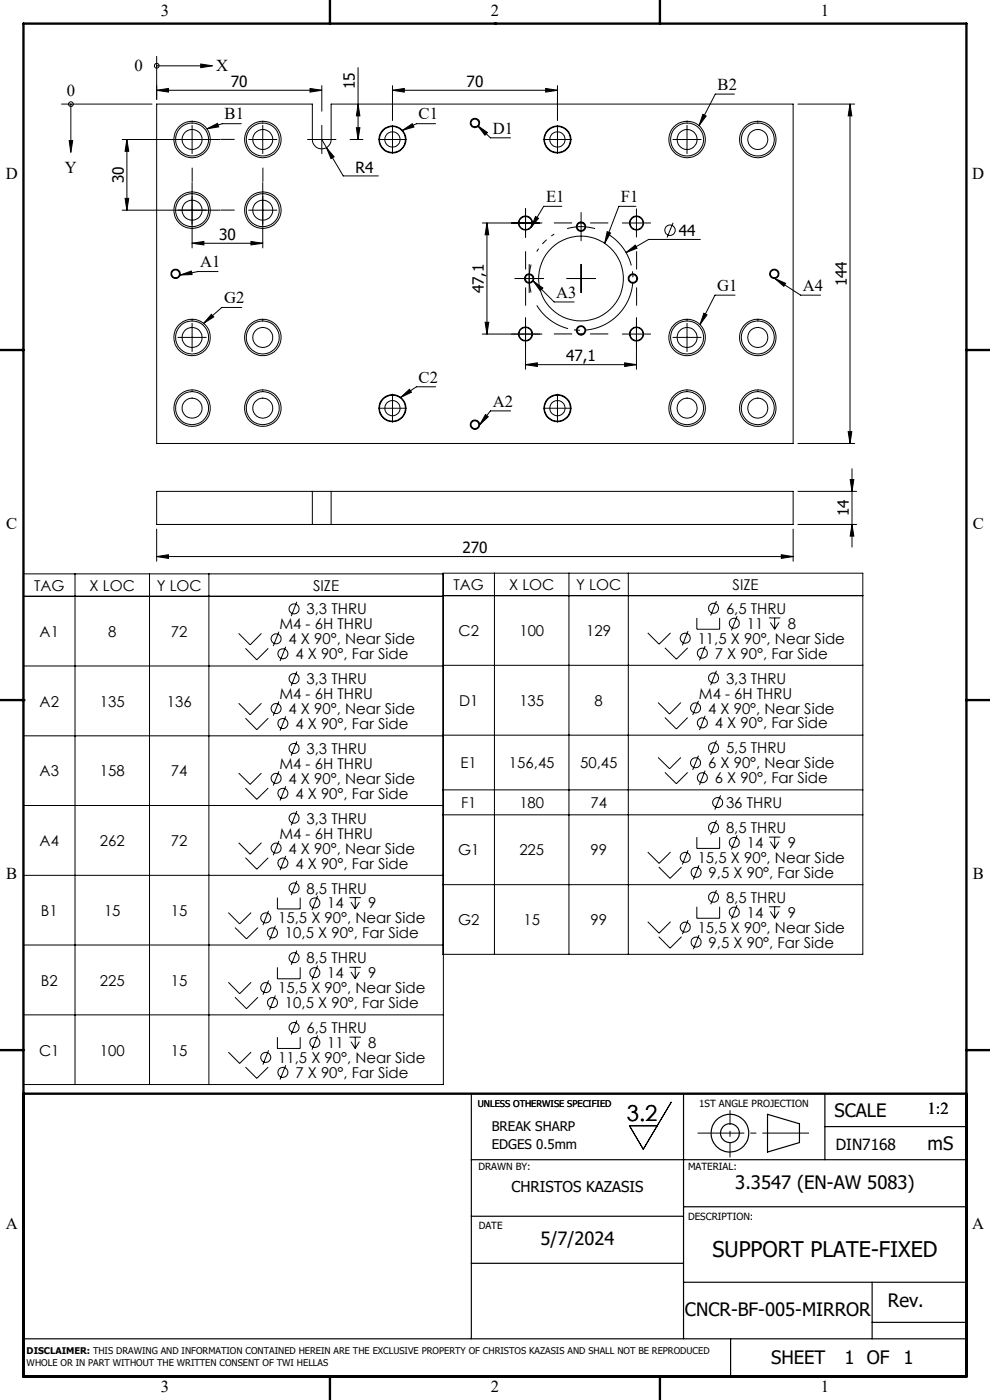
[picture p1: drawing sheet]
<svg xmlns="http://www.w3.org/2000/svg" width="210mm" height="297mm" viewBox="0 0 210 297" stroke-linecap="round" stroke-linejoin="round" font-family="sans-serif">
<g fill="none" stroke="#000" stroke-width=".21">
<path d="M33.2 19.2l2.5-.4v.7zM33.2 19.2h35.1M33.2 12v9.1M33.2 14h9.4M42.6 13.6l2.5 .4-2.5 .4zM65.8 18.8l2.5 .4-2.5 .3zM68.3 18.2v5.4M76 14.4v15.2M83.3 19.2l2.5-.4v.7zM83.3 19.2h35M83.3 18.2v7.4M115.7 18.8l2.6 .4-2.6 .3z"/>
<path d="M118.3 18.2v7.4M155.8 20h-4.1l-3.4 6.7M13.1 22.1h19.1M14.7 29.8h.7l-.4 2.5zM15 22.1v7.7M25.9 29.6h20.7M26.9 29.6v15M26.9 29.6l.4 2.5h-.8zM33.2 22.1h33.1v7.5a1.99 1.99 0 0 0 1.9 2 1.99 1.99 0 0 0 2-2v-7.5h98v72h-135zM40.7 26.6v6M40.7 38.7v13.9M43.9 27.3l2.2-1.1 .3 .7z"/>
<path d="M51.2 26.2h-4.1l-3.2 1.1M52.7 29.6h6M55.7 26.6v6M55.7 38.7v13.9M65.2 29.6h6.1M68.3 29.6l1 1.7M68.3 26.6v6M69.3 31.3l1.6 2-.7 .4zM69.3 31.3l3.5 6h7.5M74.3 29.6h2.7M75.6 27.1h.7l-.3 2.5zM76 22.1l.3 2.5h-.7z"/>
<path d="M80.3 29.6h6M83.3 26.6v6M85.4 27.7l2.1-1.5 .3 .7zM92.4 26.2h-4.1l-2.9 1.5M101.3 26.7l2.1 1.4-.5 .6zM101.3 26.7l2.7 2.5h4.3M115.3 29.6h5.9M118.3 26.6v6M142.7 29.6h6M145.7 26.6v6M149.1 24.3l.7 .3-1.5 2.1zM169.3 22.1h12"/>
<path d="M180.3 22.1v72M180.3 22.1l.4 2.5h-.8zM25.9 44.6h20.7M26.5 42.1h.8l-.4 2.5zM38.2 58.3l2.4-.8 .1 .7zM40.7 51.6l2.6-.4v.8zM40.7 51.6h15M46.2 57.6h-4.2l-3.8 .7M52.7 44.6h6M53.2 51.2l2.5 .4-2.5 .4zM102.3 47.3h12.7M103.3 47.3l.4 2.5h-.8z"/>
<path d="M103.3 47.3v23.6M109.3 59.1h6M111.5 44.3v6M112.3 56.1v6M112.6 56.1a11.5 11.5 0 0 0 0 6M113.1 59.6l4.4 4.5h4.3M113.1 59.6l2 1.5-.5 .6zM113.6 45.9l.6 .4-1.6 2zM119.2 43.8h-3.9l-2.7 4.5M120.3 59.1h6M120.3 48.5a10.6 10.6 0 0 1 5.9 0M123.3 45.1v6"/>
<path d="M123.3 56.1v6M128.8 49.1l.7 .3-1.2 2.2zM132 47.3h6M132.8 53.6l2-1.6 .3 .7zM134.9 43.8h-3.6l-3 7.8M135 44.3v6M142.8 47.3l-1.3 3.1M148.6 50.8h-11l-4.8 2.8M164.4 59.1l5.4 3.5h4.3M164.4 59.1l2.3 1-.4 .6zM37.7 71.6h6M40.7 68.6v6"/>
<path d="M44.8 66.7l.5 .5-2.1 1.4zM51.3 65.2h-4.2l-3.9 3.4M102.3 70.9h12.7M102.9 68.4h.8l-.4 2.5zM111.5 77.4l2.5-.4v.7zM111.5 67.4v10.9M111.5 77.4h23.5M132 70.9h6M132.5 77l2.5 .4-2.5 .3zM135 67.4v10.9M142.7 71.6h6M145.7 68.6v6"/>
<path d="M149.3 66.5l.7 .3-1.5 2.1zM155.9 62.6h-4.2l-3.2 6.3M80.3 86.6h6M83.3 83.6v6M85 84.3l1.9-1.7 .4 .6zM92.4 82.1h-4.1l-3.3 2.2M103 87.9l.6 .5-1.9 1.7zM108.3 87.2h-4.3l-2.3 2.9M115.3 86.6h5.9M118.3 83.6v6M169.3 94.1h12M179.9 91.6h.8l-.4 2.5z"/>
<path d="M180.7 99.4v16.7M33.2 118.1l2.5-.4v.8zM33.2 112.3v6.8M33.2 118.1h135M66.3 111.3h3.9M66.3 104.2h3.9M66.3 104.2h-33.1v7.1h33.1M66.3 104.2v7.1M70.2 104.2v7.1M70.2 104.2h98v7.1h-98M165.7 117.7l2.5 .4-2.5 .4zM168.2 112.3v6.8"/>
<path d="M169.3 111.3h12.4M169.3 104.2h12.4M180.3 101.7h.8l-.4 2.5zM180.7 111.3l.4 2.4h-.8zM5 121.7h89.1v108.4h-89.1zM5 126.5h89.1M15.9 121.7v108.4M31.7 121.7v108.4M44.3 121.7v108.4M50.6 134.4l2.5 2.4 2.4-2.4M52.1 137.5l2.4 2.5 2.4-2.5M59.2 134l-1.2 3.1"/>
<path d="M60.6 137.2l-1.2 3M63 127.7l-1.2 3M93.9 121.6h89.1v80.9h-89.1zM93.9 126.4h89.1M104.9 121.6v80.9M120.7 121.6v80.9M133.3 121.6v80.9M137.4 134.3l2.4 2.4 2.4-2.4M141 137.4l2.5 2.4 2.4-2.4M145.9 133.9l-1.2 3M147.8 131.1v2.4h4.8v-2.4M149.6 137.1l-1.2 3"/>
<path d="M152 127.5l-1.3 3.1M156.4 130.7l-1.2 3M163.1 131.1h2.4M163.4 132l.9 1.5M164.3 131.1v2.4M165.2 132l-.9 1.5M5 141.3h89.1M5 156.1h89.1M50.6 149.2l2.5 2.4 2.4-2.4M52.1 152.4l2.4 2.4 2.4-2.4M59.2 148.8l-1.2 3M60.6 152l-1.2 3"/>
<path d="M63 142.4l-1.2 3.1M63 157.3l-1.2 3M93.9 141.1h89.1M93.9 156h89.1M139.6 149l2.4 2.5 2.4-2.5M141 152.2l2.5 2.5 2.4-2.5M148.2 148.7l-1.3 3M149.6 151.8l-1.2 3.1M152 142.3l-1.3 3M152 157.1l-1.3 3.1M5 170.9h89.1M50.6 164l2.5 2.4 2.4-2.4"/>
<path d="M50.6 178.8l2.5 2.4 2.4-2.4M52.1 167.2l2.4 2.4 2.4-2.4M59.2 163.6l-1.2 3M59.2 178.4l-1.2 3M60.6 166.8l-1.2 3M63 172l-1.2 3.1M93.9 167.6h89.1M93.9 172.9h89.1M139.6 160.7l2.4 2.4 2.4-2.4M141 163.9l2.5 2.4 2.4-2.4M147.8 177.6v2.4h4.8v-2.4M148.2 160.3l-1.3 3"/>
<path d="M149.6 163.5l-1.2 3M152 174l-1.3 3.1M152.9 168.7l-1.3 3.1M156.4 177.2l-1.2 3M163.1 177.6h2.4M163.4 178.5l.9 1.5M164.3 177.6v2.4M165.2 178.5l-.9 1.5M5 185.7h89.1M48.4 193.6l2.4 2.4 2.5-2.4M49.8 196.8l2.5 2.4 2.4-2.4M52.1 182l2.4 2.4 2.4-2.4"/>
<path d="M57 193.2l-1.2 3M58.4 196.4l-1.2 3M58.8 190.4v2.4h4.9v-2.4M60.6 181.6l-1.2 3M63 186.9l-1.2 3M67.4 190l-1.2 3.1M74.1 190.4h2.5M74.4 191.4l1 1.4M75.4 190.4v2.4M76.2 191.4l-.8 1.4M93.9 187.7h89.1M137.4 180.8l2.4 2.4 2.4-2.4"/>
<path d="M137.4 195.5l2.4 2.5 2.4-2.5M139.7 183.9l2.4 2.4 2.5-2.4M139.7 198.7l2.4 2.5 2.5-2.5M145.9 180.4l-1.2 3M145.9 195.2l-1.2 3M147.8 192.4v2.4h4.8v-2.4M148.3 183.5l-1.2 3.1M148.3 198.4l-1.2 3M152 188.8l-1.3 3M156.4 192l-1.2 3M163.1 192.4h2.4M163.4 193.4l.9 1.4"/>
<path d="M164.3 192.4v2.4M165.2 193.4l-.9 1.4M5 200.5h89.1M5 215.3h89.1M48.4 208.4l2.4 2.4 2.5-2.4M49.8 211.6l2.5 2.4 2.4-2.4M57 208l-1.2 3M58.4 211.2l-1.2 3M58.8 205.2v2.4h4.9v-2.4M63 201.6l-1.2 3.1M63 216.5l-1.2 3M67.4 204.8l-1.2 3.1"/>
<path d="M67.4 219.6l-1.2 3.1M74.1 205.2h2.5M74.4 206.2l1 1.4M75.4 205.2v2.4M76.2 206.2l-.8 1.4M48.4 223.2l2.4 2.4 2.5-2.4M52.1 226.4l2.4 2.4 2.4-2.4M57 222.8l-1.2 3M58.8 220v2.4h4.9v-2.4M60.6 226l-1.2 3M74.1 220h2.5M74.4 221l1 1.4"/>
<path d="M75.4 220v2.4M76.2 221l-.8 1.4M142.4 233.8l-5.9 10-3-5h5.9"/>
<circle cx="33.2" cy="13.9" r=".5"/>
<circle cx="15" cy="22.1" r=".49"/>
<circle cx="40.7" cy="29.6" r="3.5"/>
<circle cx="40.7" cy="29.6" r="2.11"/>
<circle cx="40.8" cy="29.6" r="3.9"/>
<circle cx="55.7" cy="29.6" r="3.5"/>
<circle cx="55.7" cy="29.6" r="2.11"/>
<circle cx="55.7" cy="29.6" r="3.9"/>
<circle cx="83.2" cy="29.6" r="2.88"/>
<circle cx="83.3" cy="29.6" r="1.63"/>
<circle cx="83.3" cy="29.6" r="2.75"/>
<circle cx="100.7" cy="26.1" r=".82"/>
<circle cx="100.7" cy="26.1" r="1.01"/>
<circle cx="118.2" cy="29.6" r="2.88"/>
<circle cx="118.3" cy="29.6" r="1.63"/>
<circle cx="118.3" cy="29.6" r="2.75"/>
<circle cx="145.7" cy="29.6" r="3.5"/>
<circle cx="145.7" cy="29.6" r="3.9"/>
<circle cx="145.8" cy="29.6" r="2.12"/>
<circle cx="160.7" cy="29.6" r="3.5"/>
<circle cx="160.7" cy="29.6" r="2.12"/>
<circle cx="160.7" cy="29.6" r="3.9"/>
<circle cx="37.2" cy="58.1" r=".82"/>
<circle cx="37.3" cy="58.1" r="1"/>
<circle cx="40.7" cy="44.6" r="2.12"/>
<circle cx="40.7" cy="44.6" r="3.5"/>
<circle cx="40.8" cy="44.6" r="3.9"/>
<circle cx="55.7" cy="44.6" r="2.12"/>
<circle cx="55.7" cy="44.6" r="3.5"/>
<circle cx="55.7" cy="44.6" r="3.9"/>
<circle cx="111.5" cy="47.3" r="1.37"/>
<circle cx="111.5" cy="47.3" r="1.5"/>
<circle cx="112.2" cy="59.1" r=".82"/>
<circle cx="112.3" cy="59.1" r=".99"/>
<circle cx="123.2" cy="59.1" r="9"/>
<circle cx="123.2" cy="48.1" r=".83"/>
<circle cx="123.3" cy="48.1" r="1.01"/>
<circle cx="134.2" cy="59.1" r=".98"/>
<circle cx="134.3" cy="59.1" r=".82"/>
<circle cx="135" cy="47.3" r="1.49"/>
<circle cx="135" cy="47.3" r="1.37"/>
<circle cx="142.1" cy="48.8" r="1.1"/>
<circle cx="164.2" cy="58.1" r=".82"/>
<circle cx="164.3" cy="58.1" r="1"/>
<circle cx="40.7" cy="71.6" r="2.13"/>
<circle cx="40.7" cy="71.6" r="3.5"/>
<circle cx="40.8" cy="71.6" r="3.9"/>
<circle cx="55.7" cy="71.6" r="2.13"/>
<circle cx="55.7" cy="71.6" r="3.5"/>
<circle cx="55.8" cy="71.6" r="3.9"/>
<circle cx="111.5" cy="70.9" r="1.38"/>
<circle cx="111.5" cy="70.9" r="1.5"/>
<circle cx="123.3" cy="70.1" r=".82"/>
<circle cx="123.3" cy="70.1" r=".99"/>
<circle cx="135" cy="70.9" r="1.49"/>
<circle cx="135" cy="70.9" r="1.38"/>
<circle cx="145.7" cy="71.6" r="3.5"/>
<circle cx="145.7" cy="71.6" r="3.9"/>
<circle cx="145.8" cy="71.6" r="2.14"/>
<circle cx="160.7" cy="71.6" r="3.5"/>
<circle cx="160.7" cy="71.6" r="2.14"/>
<circle cx="160.8" cy="71.6" r="3.9"/>
<circle cx="40.7" cy="86.6" r="2.13"/>
<circle cx="40.7" cy="86.6" r="3.5"/>
<circle cx="40.8" cy="86.6" r="3.9"/>
<circle cx="55.7" cy="86.6" r="2.13"/>
<circle cx="55.7" cy="86.6" r="3.5"/>
<circle cx="55.7" cy="86.6" r="3.9"/>
<circle cx="83.2" cy="86.6" r="2.88"/>
<circle cx="83.2" cy="86.6" r="2.75"/>
<circle cx="83.3" cy="86.6" r="1.63"/>
<circle cx="100.7" cy="90.1" r=".82"/>
<circle cx="100.8" cy="90.1" r="1"/>
<circle cx="118.2" cy="86.6" r="2.88"/>
<circle cx="118.2" cy="86.6" r="2.75"/>
<circle cx="118.3" cy="86.6" r="1.63"/>
<circle cx="145.7" cy="86.6" r="3.5"/>
<circle cx="145.7" cy="86.6" r="3.9"/>
<circle cx="145.8" cy="86.6" r="2.14"/>
<circle cx="160.7" cy="86.6" r="3.5"/>
<circle cx="160.7" cy="86.6" r="2.14"/>
<circle cx="160.7" cy="86.6" r="3.9"/>
<circle cx="58.6" cy="135.5" r="1.06"/>
<circle cx="60" cy="138.7" r="1.06"/>
<circle cx="62.4" cy="129.2" r="1.06"/>
<circle cx="145.3" cy="135.4" r="1.06"/>
<circle cx="149" cy="138.6" r="1.06"/>
<circle cx="151.4" cy="129" r="1.06"/>
<circle cx="155.8" cy="132.2" r="1.06"/>
<circle cx="58.6" cy="150.3" r="1.06"/>
<circle cx="60" cy="153.5" r="1.06"/>
<circle cx="62.4" cy="144" r="1.06"/>
<circle cx="62.4" cy="158.8" r="1.06"/>
<circle cx="147.5" cy="150.2" r="1.06"/>
<circle cx="149" cy="153.3" r="1.06"/>
<circle cx="151.4" cy="143.8" r="1.06"/>
<circle cx="151.4" cy="158.6" r="1.06"/>
<circle cx="58.6" cy="179.9" r="1.06"/>
<circle cx="58.6" cy="165.1" r="1.06"/>
<circle cx="60" cy="168.3" r="1.06"/>
<circle cx="62.4" cy="173.6" r="1.06"/>
<circle cx="147.5" cy="161.8" r="1.06"/>
<circle cx="149" cy="165" r="1.06"/>
<circle cx="151.4" cy="175.5" r="1.06"/>
<circle cx="152.2" cy="170.2" r="1.06"/>
<circle cx="155.8" cy="178.7" r="1.06"/>
<circle cx="56.4" cy="194.7" r="1.06"/>
<circle cx="57.8" cy="197.9" r="1.06"/>
<circle cx="60" cy="183.1" r="1.06"/>
<circle cx="62.4" cy="188.4" r="1.06"/>
<circle cx="66.8" cy="191.6" r="1.06"/>
<circle cx="145.3" cy="196.7" r="1.06"/>
<circle cx="145.3" cy="181.9" r="1.06"/>
<circle cx="147.7" cy="185.1" r="1.06"/>
<circle cx="147.7" cy="199.8" r="1.06"/>
<circle cx="151.4" cy="190.3" r="1.06"/>
<circle cx="155.8" cy="193.5" r="1.06"/>
<circle cx="56.4" cy="209.5" r="1.06"/>
<circle cx="57.8" cy="212.7" r="1.06"/>
<circle cx="62.4" cy="203.2" r="1.06"/>
<circle cx="62.4" cy="218" r="1.06"/>
<circle cx="66.8" cy="206.3" r="1.06"/>
<circle cx="56.4" cy="224.3" r="1.06"/>
<circle cx="60" cy="227.5" r="1.06"/>
<circle cx="66.8" cy="221.2" r="1.06"/>
</g>
<path d="M117.6 49.7a11 11 0 0 0-3.7 3.7" fill="none" stroke="#000" stroke-width=".21" stroke-dasharray="15.2 1.3 1.3 1.3" stroke-dashoffset="14.5" stroke-linecap="butt"/>
<path d="M113.9 64.8a11 11 0 0 0 17.1 2.1 11 11 0 0 0-2-17.2" fill="none" stroke="#000" stroke-width=".21" stroke-dasharray="15.2 1.3 1.3 1.3" stroke-dashoffset="6.8" stroke-linecap="butt"/>
<g fill="none" stroke="#000" stroke-width=".25">
<path d="M100 232v52M145 232v52M162.8 236.4l6.8 2v4l-6.8 2zM175 232v14M175 239h30M100 246h105M100 258h45M145 256h60M100 268h45M145 272h60M185 272v12M5 284h200"/>
<path d="M155 284v8M185 280.5h20"/>
<circle cx="154.8" cy="240.4" r="4"/>
<circle cx="154.8" cy="240.4" r="2"/>
</g>
<path d="M40.8 38.6v-3M46.8 29.6h3M55.8 38.6v-3M46.8 44.6h3" fill="none" stroke="#000" stroke-width=".21" stroke-dasharray="15.2 1.3 1.3 1.3" stroke-linecap="butt"/>
<path d="M117.5 47.3h11.5M111.5 64.8v-11.5M117.5 70.8h11.5M135 64.8v-11.5" fill="none" stroke="#000" stroke-width=".21" stroke-dasharray="15.2 1.3 1.3 1.3" stroke-dashoffset="11.4" stroke-linecap="butt"/>
<path d="M148 240.4h23.6" fill="none" stroke="#000" stroke-width=".21" stroke-dasharray="15.2 1.3 1.3 1.3" stroke-dashoffset="5.3" stroke-linecap="butt"/>
<path d="M154.9 235.5v10" fill="none" stroke="#000" stroke-width=".21" stroke-dasharray="15.2 1.3 1.3 1.3" stroke-dashoffset="12.1" stroke-linecap="butt"/>
<g fill="none" stroke="#000" stroke-width=".5">
<path d="M5 5h200v287h-200zM70 0v5M105 5h.1M140 0v5M0 74.3h5M205 74.3h5M0 148.5h5M5 148.5h.1M205 148.5h5M0 222.8h5M5 232h200M205 222.8h5"/>
<path d="M70 292v5M105 292h.1M140 292v5M190 292h.1"/>
</g>
<g fill="#000">
<path d="M65.8 18.8l2.5 .4-2.5 .3zM33.2 19.2l2.5-.4v.7z"/>
<path d="M26.9 29.6l.4 2.5h-.8zM26.5 42.1h.8l-.4 2.5z"/>
<path d="M38.2 58.3l2.4-.8 .1 .7zM103 87.9l.6 .5-1.9 1.7zM113.1 59.6l2 1.5-.5 .6zM164.4 59.1l2.3 1-.4 .6zM43.9 27.3l2.2-1.1 .3 .7zM149.1 24.3l.7 .3-1.5 2.1zM85.4 27.7l2.1-1.5 .3 .7zM85 84.3l1.9-1.7 .4 .6zM101.3 26.7l2.1 1.4-.5 .6zM113.6 45.9l.6 .4-1.6 2zM128.8 49.1l.7 .3-1.2 2.2zM149.3 66.5l.7 .3-1.5 2.1zM44.8 66.7l.5 .5-2.1 1.4zM42.6 13.6l2.5 .4-2.5 .4zM14.7 29.8h.7l-.4 2.5z"/>
<path d="M40.7 51.6l2.6-.4v.8zM53.2 51.2l2.5 .4-2.5 .4zM83.3 19.2l2.5-.4v.7zM115.7 18.8l2.6 .4-2.6 .3z"/>
<path d="M103.3 47.3l.4 2.5h-.8zM102.9 68.4h.8l-.4 2.5z"/>
<path d="M132.8 53.6l2.3-.9-.3-.7zM69.3 31.3l.9 2.4 .7-.4z"/>
<path d="M111.5 77.4l2.5-.4v.7zM132.5 77l2.5 .4-2.5 .3z"/>
<path d="M179.9 91.6h.8l-.4 2.5zM180.3 22.1l.4 2.5h-.8zM75.6 27.1h.7l-.3 2.5zM76 22.1l.3 2.5h-.7z"/>
<path d="M33.2 118.1l2.5-.4v.8zM165.7 117.7l2.5 .4-2.5 .4z"/>
<path d="M180.7 111.3l.4 2.4h-.8zM180.3 101.7h.8l-.4 2.5z"/>
</g>
<text font-size="4.7" x="133" y="237.8">3.2</text>
<text font-size="4.6" x="151.1" y="266.6">SUPPORT PLATE-FIXED</text>
<g font-size="3.9">
<text x="177" y="236.9">SCALE</text>
<text x="196.7" y="243.9">mS</text>
<text x="156" y="252.2">3.3547 (EN-AW 5083)</text>
<text x="114.7" y="264.1">5/7/2024</text>
<text x="145.3" y="279.2">CNCR-BF-005-MIRROR</text>
<text x="188.3" y="277.3">Rev.</text>
<text x="163.6" y="289.3">SHEET</text>
<text x="179.1" y="289.3">1 OF</text>
<text x="191.7" y="289.3">1</text>
</g>
<g font-size="3.5">
<text x="34.1" y="3.4">3</text>
<text x="104.1" y="3.4">2</text>
<text x="174.1" y="3.4">1</text>
<text x="28.6" y="15.1">0</text>
<text x="45.9" y="15">X</text>
<text x="14.2" y="20.4">0</text>
<text x="152.2" y="19.1">B2</text>
<text x="47.6" y="25.3">B1</text>
<text x="88.8" y="25.3">C1</text>
<text x="104.5" y="28.3">D1</text>
<text x="1.2" y="38">D</text>
<text x="13.8" y="36.8">Y</text>
<text x="206.2" y="38">D</text>
<text x="115.8" y="42.9">E1</text>
<text x="131.7" y="42.9">F1</text>
<text x="42.5" y="56.7">A1</text>
<text x="47.5" y="64.4">G2</text>
<text x="118" y="63.2">A3</text>
<text x="152.1" y="61.7">G1</text>
<text x="170.3" y="61.7">A4</text>
<text x="88.8" y="81.2">C2</text>
<text x="104.5" y="86.3">A2</text>
<text x="1.3" y="112.2">C</text>
<text x="206.3" y="112.2">C</text>
<text x="1.3" y="186.5">B</text>
<text x="206.3" y="186.5">B</text>
<text x="196.7" y="236.4">1:2</text>
<text x="1.2" y="260.7">A</text>
<text x="206.2" y="260.7">A</text>
<text x="34.1" y="295.4">3</text>
<text x="104.1" y="295.4">2</text>
<text x="174.1" y="295.4">1</text>
</g>
<g font-size="3.3">
<text x="49" y="18.4">70</text>
<text x="75.3" y="18.9" transform="rotate(-90 75.3 18.9)">15</text>
<text x="99" y="18.4">70</text>
<text x="26.2" y="38.9" transform="rotate(-90 26.2 38.9)">30</text>
<text x="75.4" y="36.6">R4</text>
<text x="46.5" y="50.9">30</text>
<text x="144" y="50.1">44</text>
<text x="102.6" y="62.2" transform="rotate(-90 102.6 62.2)">47,1</text>
<text x="179.6" y="60.7" transform="rotate(-90 179.6 60.7)">144</text>
<text x="120.1" y="76.6">47,1</text>
<text x="180" y="109.5" transform="rotate(-90 180 109.5)">14</text>
<text x="98.1" y="117.4">270</text>
<text x="177.3" y="243.9">DIN7168</text>
</g>
<g font-size="3.2">
<text x="7.2" y="125.3">TAG</text>
<text x="19" y="125.3">X LOC</text>
<text x="33.2" y="125.3">Y LOC</text>
<text x="66.4" y="125.3">SIZE</text>
<text x="96.2" y="125.2">TAG</text>
<text x="108" y="125.2">X LOC</text>
<text x="122.2" y="125.2">Y LOC</text>
<text x="155.4" y="125.2">SIZE</text>
<text x="65" y="130.4">3,3 THRU</text>
<text x="154" y="130.2">6,5 THRU</text>
<text x="8.4" y="135.1">A1</text>
<text x="23" y="135.1">8</text>
<text x="36.3" y="135.1">72</text>
<text x="59.3" y="133.5">M4 - 6H THRU</text>
<text x="61.2" y="136.7">4 X 90°, Near Side</text>
<text x="97.3" y="135">C2</text>
<text x="110.2" y="135">100</text>
<text x="124.4" y="135">129</text>
<text x="148" y="136.6">11,5 X 90°, Near Side</text>
<text x="158.4" y="133.4">11</text>
<text x="167.1" y="133.4">8</text>
<text x="62.6" y="139.9">4 X 90°, Far Side</text>
<text x="151.6" y="139.7">7 X 90°, Far Side</text>
<text x="8.4" y="149.9">A2</text>
<text x="21.2" y="149.9">135</text>
<text x="35.4" y="149.9">136</text>
<text x="59.3" y="148.3">M4 - 6H THRU</text>
<text x="65" y="145.2">3,3 THRU</text>
<text x="97.4" y="149.8">D1</text>
<text x="110.2" y="149.8">135</text>
<text x="126.1" y="149.8">8</text>
<text x="148.3" y="148.2">M4 - 6H THRU</text>
<text x="154" y="145">3,3 THRU</text>
<text x="61.2" y="151.5">4 X 90°, Near Side</text>
<text x="62.6" y="154.7">4 X 90°, Far Side</text>
<text x="150.2" y="151.4">4 X 90°, Near Side</text>
<text x="151.6" y="154.5">4 X 90°, Far Side</text>
<text x="65" y="160">3,3 THRU</text>
<text x="154" y="159.8">5,5 THRU</text>
<text x="8.4" y="164.7">A3</text>
<text x="21.2" y="164.7">158</text>
<text x="36.3" y="164.7">74</text>
<text x="59.3" y="163.1">M4 - 6H THRU</text>
<text x="61.2" y="166.3">4 X 90°, Near Side</text>
<text x="97.7" y="163">E1</text>
<text x="108" y="163">156,45</text>
<text x="123" y="163">50,45</text>
<text x="150.2" y="163">6 X 90°, Near Side</text>
<text x="151.6" y="166.2">6 X 90°, Far Side</text>
<text x="62.6" y="169.5">4 X 90°, Far Side</text>
<text x="97.8" y="171.4">F1</text>
<text x="110.2" y="171.4">180</text>
<text x="125.2" y="171.4">74</text>
<text x="154" y="171.4">36 THRU</text>
<text x="8.4" y="179.5">A4</text>
<text x="21.2" y="179.5">262</text>
<text x="36.3" y="179.5">72</text>
<text x="59.3" y="177.9">M4 - 6H THRU</text>
<text x="65" y="174.8">3,3 THRU</text>
<text x="154" y="176.7">8,5 THRU</text>
<text x="158.4" y="179.9">14</text>
<text x="167.1" y="179.9">9</text>
<text x="61.2" y="181.1">4 X 90°, Near Side</text>
<text x="62.6" y="184.3">4 X 90°, Far Side</text>
<text x="97.2" y="181.5">G1</text>
<text x="110.2" y="181.5">225</text>
<text x="125.3" y="181.5">99</text>
<text x="148" y="183.1">15,5 X 90°, Near Side</text>
<text x="65" y="189.6">8,5 THRU</text>
<text x="150.3" y="186.2">9,5 X 90°, Far Side</text>
<text x="154" y="191.5">8,5 THRU</text>
<text x="8.7" y="194.3">B1</text>
<text x="22.1" y="194.3">15</text>
<text x="36.3" y="194.3">15</text>
<text x="59" y="195.9">15,5 X 90°, Near Side</text>
<text x="69.4" y="192.7">14</text>
<text x="78.1" y="192.7">9</text>
<text x="97.2" y="196.3">G2</text>
<text x="111" y="196.3">15</text>
<text x="125.2" y="196.3">99</text>
<text x="148" y="197.9">15,5 X 90°, Near Side</text>
<text x="158.4" y="194.7">14</text>
<text x="167.1" y="194.7">9</text>
<text x="60.4" y="199.1">10,5 X 90°, Far Side</text>
<text x="150.3" y="201">9,5 X 90°, Far Side</text>
<text x="8.7" y="209.1">B2</text>
<text x="21.2" y="209.1">225</text>
<text x="36.3" y="209.1">15</text>
<text x="65" y="204.4">8,5 THRU</text>
<text x="69.4" y="207.5">14</text>
<text x="78.1" y="207.5">9</text>
<text x="59" y="210.7">15,5 X 90°, Near Side</text>
<text x="60.4" y="213.9">10,5 X 90°, Far Side</text>
<text x="65" y="219.2">6,5 THRU</text>
<text x="8.3" y="223.9">C1</text>
<text x="21.2" y="223.9">100</text>
<text x="36.3" y="223.9">15</text>
<text x="59" y="225.5">11,5 X 90°, Near Side</text>
<text x="69.4" y="222.3">11</text>
<text x="78.1" y="222.3">8</text>
<text x="62.6" y="228.7">7 X 90°, Far Side</text>
<text x="108.5" y="252.9">CHRISTOS KAZASIS</text>
</g>
<g font-size="2.8">
<text x="104.3" y="239.9">BREAK SHARP</text>
<text x="104.3" y="243.7">EDGES 0.5mm</text>
</g>
<g font-size="2.1">
<text x="148.3" y="234.9">1ST ANGLE PROJECTION</text>
<text x="101.5" y="248.3">DRAWN BY:</text>
<text x="145.9" y="248.3">MATERIAL:</text>
<text x="101.5" y="260.7">DATE</text>
<text x="145.9" y="258.7">DESCRIPTION:</text>
</g>
<g font-size="2">
<text x="101.4" y="234.9">UNLESS OTHERWISE SPECIFIED</text>
<text x="5.7" y="287.3">DISCLAIMER: THIS DRAWING AND INFORMATION CONTAINED HEREIN ARE THE EXCLUSIVE PROPERTY OF CHRISTOS KAZASIS AND SHALL NOT BE REPRODUCED</text>
<text x="5.7" y="289.8">WHOLE OR IN PART WITHOUT THE WRITTEN CONSENT OF TWI HELLAS</text>
</g>
</svg>
